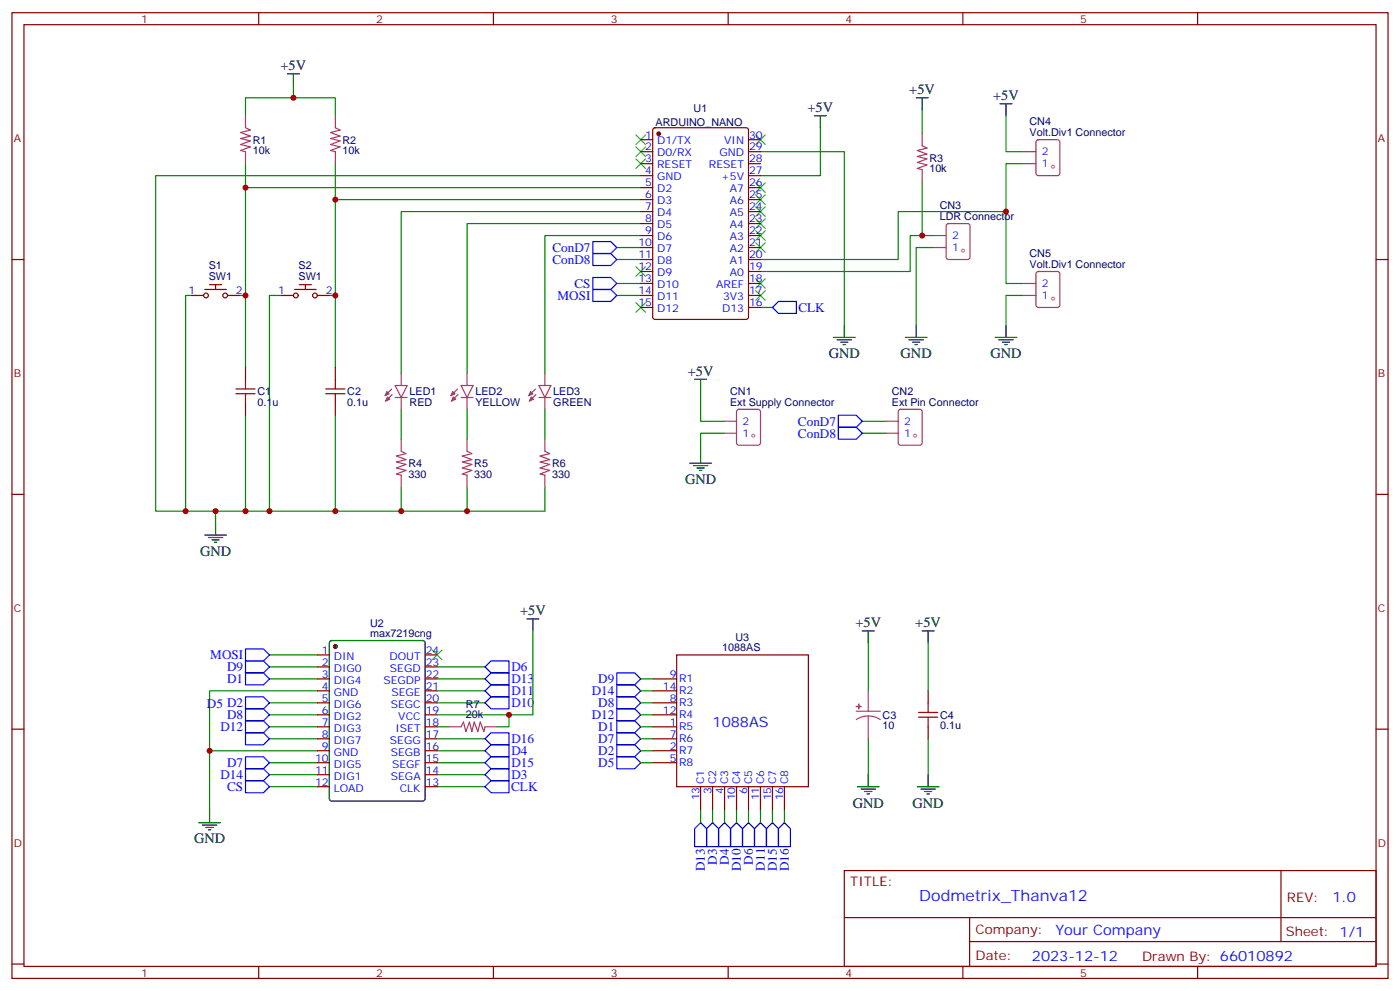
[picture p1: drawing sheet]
<svg xmlns="http://www.w3.org/2000/svg" width="412mm" height="292mm" viewBox="0 0 412 292" stroke-linecap="round" stroke-linejoin="round" font-family="sans-serif">
<g fill="none" stroke="#870000" stroke-width=".35">
<path d="M3.5 3.7h405.4v284.4h-405.4zM7.1 7.3h398.2v277.3h-398.2zM76.2 3.7v3.6M145.3 3.7v3.6M214.5 3.7v3.6M283.6 3.7v3.6M352.8 3.7v3.6M3.5 76.4h3.6M405.3 76.4h3.6M3.5 145.6h3.6M405.3 145.6h3.6M3.5 214.7h3.6"/>
<path d="M405.3 214.7h3.6M248.7 256.3h156.6v28.3h-156.6zM377.3 256.4v20.8M248.7 270.2h156.5M285.6 277.2h119.6M285.6 270.2v14.1M3.5 283.8h3.6M76.2 284.6v3.5M145.3 284.6v3.5M214.5 284.6v3.5M283.6 284.6v3.5M352.8 284.6v3.5"/>
<path d="M405.3 283.8h3.6"/>
</g>
<g fill="none" stroke="#000" stroke-width=".35">
<path d="M155.2 182.2h3.5M157 182.2v3.6M254 185.8h3.5M255.8 185.8v3.5M271.6 185.8h3.6M273.4 185.8v3.5M61.7 238.7v3.5M252.6 231.6h6.3M253.6 232.3h4.3M254.7 233h2.1M255.4 233.8h.7M255.8 228.1v3.5"/>
<path d="M270.2 231.6h6.4M271.3 232.3h4.2M272.3 233h2.2M273 233.8h.8M273.4 228.1v3.5M58.6 242.2h6.3M59.6 242.9h4.3M60.7 243.6h2.1M61.4 244.3h.7"/>
</g>
<g fill="none" stroke="#008700" stroke-width=".35">
<path d="M79.4 199.9h14.1M79.4 196.4h14.1M79.4 192.8h14.1M128.8 199.9h14.1M128.8 196.4h14.1M157 185.8v24.7h-7.1M255.8 189.3v14.1M273.4 189.3v14.1M79.4 217.5h14.1M79.4 206.9h14.1M79.4 214h14.1M79.4 210.5h14.1"/>
<path d="M93.5 203.4h-31.8v35.3M128.8 210.5h21.1v3.5h-3.5M128.8 217.5h14.1M128.8 206.9h14.1M128.8 203.4h14.1M128.8 214h3.5M255.8 217.5v10.6M273.4 217.5v10.6M61.7 221.1h31.8M79.4 231.6h14.1M79.4 228.1h14.1M79.4 224.6h14.1"/>
<path d="M128.8 231.6h14.1M128.8 228.1h14.1M128.8 224.6h14.1M128.8 221.1h14.1"/>
</g>
<g fill="none" stroke="#00f" stroke-width=".35">
<path d="M72.3 198.1h5.3l1.8 1.8-1.8 1.7h-5.3zM72.3 194.6h5.3l1.8 1.8-1.8 1.7h-5.3zM72.3 191.1h5.3l1.8 1.7-1.8 1.8h-5.3zM142.9 199.9l1.7-1.8h5.3v3.5h-5.3zM142.9 196.4l1.7-1.8h5.3v3.5h-5.3zM72.3 215.8h5.3l1.8 1.7-1.8 1.8h-5.3zM72.3 212.2h5.3l1.8 1.8-1.8 1.8h-5.3zM72.3 208.7h5.3l1.8 1.8-1.8 1.7h-5.3zM72.3 205.2h5.3l1.8 1.7-1.8 1.8h-5.3zM142.9 206.9l1.7-1.7h5.3v3.5h-5.3zM142.9 203.4l1.7-1.8h5.3v3.6h-5.3zM144.6 215.8h5.3v3.5h-5.3l-1.7-1.8z"/>
<path d="M72.3 229.9h5.3l1.8 1.7-1.8 1.8h-5.3zM72.3 226.3h5.3l1.8 1.8-1.8 1.8h-5.3zM72.3 222.8h5.3l1.8 1.8-1.8 1.7h-5.3zM142.9 231.6l1.7-1.7h5.3v3.5h-5.3zM142.9 228.1l1.7-1.8h5.3v3.6h-5.3zM142.9 221.1l1.7-1.8h5.3v3.5h-5.3zM144.6 222.8h5.3v3.5h-5.3l-1.7-1.7z"/>
</g>
<path d="M127.4 191.4l2.8 2.8M130.2 191.4l-2.8 2.8" fill="none" stroke="#3c3" stroke-width=".35"/>
<circle cx="98.8" cy="190.4" r=".53" fill="#870000" stroke="#000" stroke-width=".35"/>
<path d="M97.2 188.8l.5-.2h26.8l.7 .4v46.2l-.4 .6-27.1 .1-.6-.5-.1-46.1z" fill="none" stroke="#000" stroke-width=".35"/>
<circle cx="98.8" cy="190.4" r=".53" fill="#870000" stroke="#000" stroke-width=".35"/>
<g fill="none" stroke="#870000" stroke-width=".35">
<path d="M192.5 37.8l.5-.2h26.8l.6 .4 .1 55.3-.5 .7-27 .1-.7-.5v-55.3zM188.7 41.1h3.6M188.7 44.7h3.6M188.7 48.2h3.6M188.7 51.7h3.6M188.7 55.2h3.6M188.7 58.8h3.6M220.5 41.1h3.5M220.5 44.7h3.5M220.5 48.2h3.5M220.5 51.7h3.5M220.5 55.2h3.5"/>
<path d="M220.5 58.8h3.5M188.7 62.3h3.6M188.7 65.8h3.6M188.7 69.4h3.6M188.7 72.9h3.6M188.7 76.4h3.6M188.7 79.9h3.6M220.5 62.3h3.5M220.5 65.8h3.5M220.5 69.4h3.5M220.5 72.9h3.5M220.5 76.4h3.5"/>
<path d="M220.5 79.9h3.5M56.4 87h3.6M60.3 85.2h6.4M61.7 83.8h3.6M63.5 83.8v1.4M67 87h3.6M82.9 87h3.5M86.8 85.2h6.3M88.2 83.8h3.5M90 83.8v1.4M93.5 87h3.5M188.7 87h3.6"/>
<path d="M188.7 83.5h3.6M188.7 90.5h3.6M220.5 87h3.5M220.5 83.5h3.5M220.5 90.5h3.5M93.5 192.8h3.5M93.5 196.4h3.5M93.5 199.9h3.5M125.2 192.8h3.6M125.2 196.4h3.6M125.2 199.9h3.6M192.3 199.9h7"/>
<path d="M199.3 192.8h38.8v38.8h-38.8zM93.5 203.4h3.5M93.5 206.9h3.5M93.5 210.5h3.5M93.5 214h3.5M93.5 217.5h3.5M125.2 203.4h3.6M125.2 206.9h3.6M125.2 210.5h3.6M125.2 214h3.6M125.2 217.5h3.6M192.3 203.4h7"/>
<path d="M192.3 206.9h7M192.3 210.5h7M192.3 214h7M192.3 217.5h7M93.5 221.1h3.5M93.5 224.6h3.5M93.5 228.1h3.5M93.5 231.6h3.5M125.2 221.1h3.6M125.2 224.6h3.6M125.2 228.1h3.6M125.2 231.6h3.6"/>
<path d="M192.3 221.1h7M192.3 224.6h7M206.4 231.6v7.1M209.9 231.6v7.1M213.4 231.6v7.1M217 231.6v7.1M220.5 231.6v7.1M224 231.6v7.1M227.5 231.6v7.1M231.1 231.6v7.1"/>
<circle cx="60.7" cy="87" r=".71"/>
<circle cx="66.3" cy="87" r=".71"/>
<circle cx="87.1" cy="87" r=".71"/>
<circle cx="92.8" cy="87" r=".71"/>
</g>
<g fill="none" stroke="#008700" stroke-width=".35">
<path d="M72.3 34.1v-5.3h26.5v5.3M86.4 25.3v3.5M241.7 37.6v14.1h-17.7M271.6 32.3v7.1M296.3 34.1v10.6h5.3M72.3 55.2h116.4M72.3 48.2v38.8M98.8 58.8h89.9M98.8 48.2v38.8M188.7 51.7h-142.8v98.8h114.6v-7.1M224 44.7h24.7v51.1M271.6 53.5v15.9"/>
<path d="M301.6 48.2h-5.3v35.3h5.3M181.7 72.9h7M181.7 76.4h7M188.7 69.4h-28.2v40.5M188.7 65.8h-51.1v44.1M188.7 62.3h-70.5v47.6M275.2 69.4h-7.1v10.5h-44.1M275.2 72.9h-5.3v22.9M296.3 62.3h-31.7v14.1h-40.6M56.4 87h-1.7v63.5M70.6 87h1.7v21.2M82.9 87h-3.5v63.5"/>
<path d="M97 87h1.8v21.2M181.7 83.5h7M181.7 87h7M224 90.5h3.5M301.6 87h-5.3v8.8M206.4 115.2v8.8h7M72.3 122.3v28.2M98.8 122.3v28.2M118.2 120.5v8.8M137.6 120.5v8.8M160.5 120.5v8.8M213.4 127.6h-7v5.3"/>
<path d="M254 127.6h7.1M254 124h7.1M63.5 150.5v3.5M118.2 143.4v7.1M137.6 143.4v7.1M188.7 199.9h3.6M188.7 203.4h3.6M188.7 206.9h3.6M188.7 210.5h3.6M188.7 214h3.6M188.7 217.5h3.6M188.7 221.1h3.6"/>
<path d="M188.7 224.6h3.6M206.4 238.7v3.5M209.9 238.7v3.5M213.4 238.7v3.5M217 238.7v3.5M220.5 238.7v3.5M224 238.7v3.5M227.5 238.7v3.5M231.1 238.7v3.5"/>
</g>
<g fill="none" stroke="#00f" stroke-width=".35">
<path d="M174.6 74.6h5.3l1.8 1.8-1.8 1.8h-5.3zM174.6 71.1h5.3l1.8 1.8-1.8 1.7h-5.3zM174.6 85.2h5.3l1.8 1.8-1.8 1.8h-5.3zM174.6 81.7h5.3l1.8 1.8-1.8 1.7h-5.3zM227.5 90.5l1.8-1.7h5.3v3.5h-5.3zM246.9 125.8h5.3l1.8 1.8-1.8 1.7h-5.3zM246.9 122.3h5.3l1.8 1.7-1.8 1.8h-5.3zM181.7 198.1h5.3l1.7 1.8-1.7 1.7h-5.3zM181.7 201.6h5.3l1.7 1.8-1.7 1.8h-5.3zM181.7 205.2h5.3l1.7 1.7-1.7 1.8h-5.3zM181.7 208.7h5.3l1.7 1.8-1.7 1.7h-5.3zM181.7 212.2h5.3l1.7 1.8-1.7 1.8h-5.3z"/>
<path d="M181.7 215.8h5.3l1.7 1.7-1.7 1.8h-5.3zM181.7 219.3h5.3l1.7 1.8-1.7 1.7h-5.3zM181.7 222.8h5.3l1.7 1.8-1.7 1.7h-5.3zM206.4 242.2l1.7 1.8v5.3h-3.5v-5.3zM208.1 244l1.8-1.8 1.8 1.8v5.3h-3.6zM213.4 242.2l1.8 1.8v5.3h-3.5v-5.3zM217 242.2l1.7 1.8v5.3h-3.5v-5.3zM220.5 242.2l1.7 1.8v5.3h-3.5v-5.3zM224 242.2l1.8 1.8v5.3h-3.6v-5.3zM227.5 242.2l1.8 1.8v5.3h-3.5v-5.3zM231.1 242.2l1.7 1.8v5.3h-3.5v-5.3z"/>
</g>
<g fill="none" stroke="#000" stroke-width=".35">
<path d="M84.7 21.7h3.5M86.4 21.7v3.6M239.9 34.1h3.5M241.7 34.1v3.5M269.9 28.8h3.5M271.6 28.8v3.5M294.6 30.6h3.5M296.3 30.6v3.5M245.5 99.3h6.4M248.7 95.8v3.5M266.7 99.3h6.3M269.9 95.8v3.5"/>
<path d="M293.2 99.3h6.3M296.3 95.8v3.5M204.6 111.7h3.5M206.4 111.7v3.5M246.6 100h4.2M247.6 100.8h2.2M248.4 101.5h.7M267.8 100h4.2M268.8 100.8h2.1M269.5 101.5h.7M294.2 100h4.2M295.3 100.8h2.1"/>
<path d="M296 101.5h.7M203.2 136.4h6.3M204.3 137.1h4.2M205.3 137.8h2.1M206 138.5h.7M206.4 132.9v3.5M60.3 157.6h6.4M61.4 158.3h4.2M62.4 159h2.2M63.1 159.7h.8M63.5 154v3.6"/>
</g>
<g fill="none" stroke="#3c3" stroke-width=".35">
<path d="M187.3 39.7l2.8 2.8M190.1 39.7l-2.8 2.8M222.6 39.7l2.8 2.8M225.4 39.7l-2.8 2.8M187.3 46.8l2.8 2.8M187.3 43.3l2.8 2.8M190.1 46.8l-2.8 2.8M190.1 43.3l-2.8 2.8M222.6 57.4l2.8 2.8M222.6 53.8l2.8 2.9M225.4 53.8l-2.8 2.9M225.4 57.4l-2.8 2.8"/>
<path d="M187.3 78.5l2.8 2.9M190.1 78.5l-2.8 2.9M222.6 60.9l2.8 2.8M222.6 64.4l2.8 2.8M222.6 67.9l2.8 2.9M222.6 71.5l2.8 2.8M225.4 60.9l-2.8 2.8M225.4 64.4l-2.8 2.8M225.4 67.9l-2.8 2.9M225.4 71.5l-2.8 2.8M187.3 89.1l2.8 2.8M190.1 89.1l-2.8 2.8"/>
<path d="M222.6 82.1l2.8 2.8M222.6 85.6l2.8 2.8M225.4 82.1l-2.8 2.8M225.4 85.6l-2.8 2.8"/>
</g>
<circle cx="194" cy="39.4" r=".53" fill="#870000" stroke="#870000" stroke-width=".35"/>
<g fill="none" stroke="#ab336b" stroke-width=".35">
<path d="M72.3 34.1v3.5l1.4 .7-2.8 .7 2.8 1.1-2.8 .7 2.8 .7-2.8 1 2.8 .8-2.8 1 1.4 .4v3.5M98.8 34.1v3.5l1.4 .7-2.8 .7 2.8 1.1-2.8 .7 2.8 .7-2.8 1 2.8 .8-2.8 1 1.4 .4v3.5M271.6 39.4v3.5l1.4 .7-2.8 .7 2.8 1.1-2.8 .7 2.8 .7-2.8 1 2.8 .7-2.8 1.1 1.4 .4v3.5M301.6 48.2h3.6M301.6 44.7h3.6M305.4 41.3l.5-.2h5.6l.7 .5v9.4l-.5 .7h-5.8l-.7-.4v-9.5zM275.2 72.9h3.5M275.2 69.4h3.5M278.9 66l.5-.2h5.6l.7 .5 .1 9.4-.5 .7h-5.9l-.7-.5v-9.4zM301.6 87h3.6M301.6 83.5h3.6M305.4 80.1l.5-.2h5.6l.7 .5v9.4l-.5 .7h-5.8l-.7-.4v-9.5z"/>
<path d="M115.4 114.6l-2 1.9M115.5 116.2l-1.9 1.9M116.4 113.5h3.5l-1.7 3.5zM116.4 117h3.5M118.2 109.9v3.5M118.2 117v3.5M134.8 114.6l-2 1.9M134.9 116.2l-1.9 1.9M135.8 117h3.5M135.8 113.5h3.5l-1.7 3.5zM137.6 109.9v3.5M137.6 117v3.5"/>
<path d="M157.7 114.6l-1.9 1.9M157.9 116.2l-2 1.9M158.7 117h3.6M158.7 113.5h3.6l-1.8 3.5zM160.5 109.9v3.5M160.5 117v3.5M118.2 129.3v3.6l1.4 .7-2.8 .7 2.8 1-2.8 .7 2.8 .7-2.8 1.1 2.8 .7-2.8 1.1 1.4 .3v3.5M137.6 129.3v3.6l1.4 .7-2.8 .7 2.8 1-2.8 .7 2.8 .7-2.8 1.1 2.8 .7-2.8 1.1 1.4 .3v3.5M160.5 129.3v3.6l1.4 .7-2.8 .7 2.8 1-2.8 .7 2.8 .7-2.8 1.1 2.8 .7-2.8 1.1 1.4 .3v3.5M213.4 127.6h3.6M213.4 124h3.6M217.2 120.7l.5-.2h5.6l.7 .4v9.5l-.4 .6-5.9 .1-.7-.5v-9.4z"/>
<path d="M261.1 127.6h3.5M261.1 124h3.5M264.8 120.7l.5-.2h5.6l.7 .4v9.5l-.4 .6-5.9 .1-.7-.5v-9.4zM132.3 214h3.5l.7-1.4 .7 2.8 1.1-2.8 .7 2.8 .7-2.8 1.1 2.8 .7-2.8 1 2.8 .4-1.4h3.5M252.2 209.4h7.1M255.8 210.8l1.8 .3 1.7 .8M255.8 210.8l-1.9 .3-1.7 .8M255.8 203.4v6M255.8 210.8v6.7"/>
</g>
<g fill="#ab336b" stroke="#ab336b" stroke-width=".29">
<path d="M113.9 115.3l.8 .7-1.3 .5z"/>
<path d="M114.1 116.9l.7 .7-1.2 .5z"/>
<path d="M133.3 115.3l.8 .7-1.3 .5z"/>
<path d="M133.5 116.9l.7 .7-1.2 .5z"/>
<path d="M156.3 115.3l.7 .7-1.2 .5z"/>
<path d="M156.5 116.9l.7 .7-1.3 .5z"/>
</g>
<g fill="#8c2424" stroke="#ab336b" stroke-width=".35">
<path d="M252.2 208h1.4z"/>
<path d="M252.9 207.3l.1 1.4z"/>
</g>
<path d="M69.5 115.9h5.6M69.5 114.5h5.6M72.3 111.7v2.8M72.3 115.9v2.8M96 115.9h5.6M96 114.5h5.6M98.8 111.7v2.8M98.8 115.9v2.8M270.6 211.2h5.6M270.6 209.8h5.6M273.4 206.9v2.9M273.4 211.2v2.8" fill="none" stroke="#a10000" stroke-width=".35"/>
<path d="M72.3 108.2v3.5M72.3 118.7v3.6M98.8 108.2v3.5M98.8 118.7v3.6M273.4 203.4v3.5M273.4 214v3.5" fill="none" stroke="#870000" stroke-width=".35"/>
<g fill="#c00">
<circle cx="149.9" cy="210.5" r=".88"/>
<circle cx="61.7" cy="221.1" r=".88"/>
<circle cx="271.6" cy="69.4" r=".88"/>
<circle cx="296.3" cy="62.3" r=".88"/>
<circle cx="137.6" cy="150.5" r=".88"/>
<circle cx="118.2" cy="150.5" r=".88"/>
<circle cx="98.8" cy="58.8" r=".88"/>
<circle cx="72.3" cy="55.2" r=".88"/>
<circle cx="86.4" cy="28.8" r=".88"/>
<circle cx="72.3" cy="87" r=".88"/>
<circle cx="72.3" cy="150.5" r=".88"/>
<circle cx="98.8" cy="87" r=".88"/>
<circle cx="98.8" cy="150.5" r=".88"/>
<circle cx="79.4" cy="150.5" r=".88"/>
<circle cx="54.7" cy="150.5" r=".88"/>
<circle cx="63.5" cy="150.5" r=".88"/>
</g>
<text font-size="4.6" fill="#00f" x="270.8" y="265.4">Dodmetrix_Thanva12</text>
<g font-size="4.2">
<text x="82.6" y="20.7">+5V</text>
<text x="267.9" y="27.7">+5V</text>
<text x="292.6" y="29.4">+5V</text>
<text x="237.9" y="33">+5V</text>
<text x="244.1" y="105.4">GND</text>
<text x="265.3" y="105.5">GND</text>
<text x="291.7" y="105.5">GND</text>
<text x="202.6" y="110.6">+5V</text>
<text x="201.8" y="142.5">GND</text>
<text x="58.9" y="163.7">GND</text>
<text x="153.2" y="181.1">+5V</text>
<text x="252" y="184.7">+5V</text>
<text x="269.6" y="184.7">+5V</text>
<text x="251.2" y="237.8">GND</text>
<text x="268.8" y="237.8">GND</text>
<text x="57.1" y="248.3">GND</text>
</g>
<g font-size="4.2" fill="#00f">
<text x="209.9" y="214">1088AS</text>
<text x="392.5" y="265.6">1.0</text>
<text x="310.9" y="275.2">Your Company</text>
<text x="304" y="283">2023-12-12</text>
</g>
<g font-size="3.9" fill="#00f">
<text x="162.7" y="77.7">ConD8</text>
<text x="162.7" y="74.1">ConD7</text>
<text x="164.3" y="88.2">MOSI</text>
<text x="169.2" y="84.7">CS</text>
<text x="235.2" y="91.8">CLK</text>
<text x="235.1" y="125.3">ConD7</text>
<text x="235.1" y="128.8">ConD8</text>
<text x="62" y="194.1">MOSI</text>
<text x="66.9" y="197.6">D9</text>
<text x="150.6" y="197.6">D6</text>
<text x="66.9" y="201.1">D1</text>
<text x="150.6" y="201.2">D13</text>
<text x="176.2" y="201.1">D9</text>
<text x="60.9" y="208.3">D5 D2</text>
<text x="150.6" y="208.2">D10</text>
<text x="150.6" y="204.7">D11</text>
<text x="174.3" y="204.7">D14</text>
<text x="176.2" y="208.2">D8</text>
<text x="64.9" y="215.2">D12</text>
<text x="66.9" y="211.7">D8</text>
<text x="174.3" y="211.7">D12</text>
<text x="176.2" y="215.2">D1</text>
<text x="150.6" y="218.8">D16</text>
<text x="176.2" y="218.8">D7</text>
<text x="66.9" y="225.8">D7</text>
<text x="150.6" y="225.8">D15</text>
<text x="150.6" y="222.3">D4</text>
<text x="176.2" y="222.3">D2</text>
<text x="176.2" y="225.8">D5</text>
<text x="64.9" y="229.4">D14</text>
<text x="66.9" y="232.9">CS</text>
<text x="150.6" y="232.9">CLK</text>
<text x="150.6" y="229.4">D3</text>
<text x="207.6" y="256.5" transform="rotate(-90 207.6 256.5)">D13</text>
<text x="211.2" y="254.6" transform="rotate(-90 211.2 254.6)">D3</text>
<text x="214.7" y="254.6" transform="rotate(-90 214.7 254.6)">D4</text>
<text x="218.2" y="256.5" transform="rotate(-90 218.2 256.5)">D10</text>
<text x="221.7" y="254.6" transform="rotate(-90 221.7 254.6)">D6</text>
<text x="225.3" y="256.3" transform="rotate(-90 225.3 256.3)">D11</text>
<text x="228.8" y="256.5" transform="rotate(-90 228.8 256.5)">D15</text>
<text x="232.3" y="256.5" transform="rotate(-90 232.3 256.5)">D16</text>
</g>
<g font-size="3.9" fill="#800">
<text x="250.5" y="260.9">TITLE:</text>
<text x="379.1" y="265.6">REV:</text>
<text x="287.4" y="275.1">Company:</text>
<text x="378.7" y="275.7">Sheet: 1/1</text>
<text x="287.4" y="282.8">Date:</text>
<text x="336.4" y="282.9">Drawn By: 66010892</text>
</g>
<g font-size="3.2" fill="#800">
<text x="41.6" y="6.7">1</text>
<text x="110.8" y="6.7">2</text>
<text x="179.9" y="6.7">3</text>
<text x="249.1" y="6.7">4</text>
<text x="318.2" y="6.7">5</text>
<text x="4.1" y="41.8">A</text>
<text x="405.9" y="41.8">A</text>
<text x="4.1" y="111">B</text>
<text x="405.9" y="111">B</text>
<text x="4.1" y="180.1">C</text>
<text x="405.9" y="180.1">C</text>
<text x="4.1" y="249.3">D</text>
<text x="405.9" y="249.3">D</text>
<text x="41.6" y="287.5">1</text>
<text x="110.8" y="287.5">2</text>
<text x="179.9" y="287.5">3</text>
<text x="249.1" y="287.5">4</text>
<text x="318.2" y="287.5">5</text>
</g>
<g font-size="3.2" fill="#000080">
<text x="204.3" y="33.1">U1</text>
<text x="193.1" y="37">ARDUINO_NANO</text>
<text x="303.3" y="40.1">Volt.Div1 Connector</text>
<text x="303.3" y="36.9">CN4</text>
<text x="74.4" y="45.4">10k</text>
<text x="74.4" y="42.3">R1</text>
<text x="100.9" y="45.4">10k</text>
<text x="100.9" y="42.3">R2</text>
<text x="273.8" y="47.6">R3</text>
<text x="273.8" y="50.7">10k</text>
<text x="276.8" y="64.8">LDR Connector</text>
<text x="276.8" y="61.6">CN3</text>
<text x="303.3" y="75.7">CN5</text>
<text x="61.5" y="82.3">SW1</text>
<text x="61.5" y="79.2">S1</text>
<text x="87.9" y="82.3">SW1</text>
<text x="87.9" y="79.2">S2</text>
<text x="303.3" y="78.9">Volt.Div1 Connector</text>
<text x="75.8" y="119.5">0.1u</text>
<text x="75.8" y="116.4">C1</text>
<text x="102.3" y="119.5">0.1u</text>
<text x="102.3" y="116.4">C2</text>
<text x="120.6" y="119.5">RED</text>
<text x="120.6" y="116.4">LED1</text>
<text x="140.1" y="119.5">YELLOW</text>
<text x="140.1" y="116.4">LED2</text>
<text x="163" y="119.5">GREEN</text>
<text x="163" y="116.4">LED3</text>
<text x="215.1" y="119.5">Ext Supply Connector</text>
<text x="215.1" y="116.3">CN1</text>
<text x="262.7" y="119.5">Ext Pin Connector</text>
<text x="262.7" y="116.3">CN2</text>
<text x="120.3" y="137.5">R4</text>
<text x="139.7" y="137.5">R5</text>
<text x="162.6" y="137.5">R6</text>
<text x="120.3" y="140.7">330</text>
<text x="139.7" y="140.7">330</text>
<text x="162.6" y="140.7">330</text>
<text x="109" y="184.5">U2</text>
<text x="109" y="187.5">max7219cng</text>
<text x="212.7" y="191.8">1088AS</text>
<text x="216.6" y="188.7">U3</text>
<text x="137.2" y="208.4">R7</text>
<text x="137.2" y="211.5">20k</text>
<text x="260" y="214.8">10</text>
<text x="260" y="211.6">C3</text>
<text x="276.9" y="214.7">0.1u</text>
<text x="276.9" y="211.6">C4</text>
</g>
<g font-size="3.2" fill="#00f">
<text x="190.1" y="40.8">1</text>
<text x="220.7" y="40.8">30</text>
<text x="190.1" y="44.3">2</text>
<text x="190.1" y="47.8">3</text>
<text x="193.6" y="42.5">D1/TX</text>
<text x="193.6" y="46.1">D0/RX</text>
<text x="211.9" y="46.1">GND</text>
<text x="213.3" y="42.5">VIN</text>
<text x="220.7" y="47.8">28</text>
<text x="220.7" y="44.3">29</text>
<text x="190.1" y="51.4">4</text>
<text x="193.6" y="49.6">RESET</text>
<text x="193.6" y="53.1">GND</text>
<text x="208.8" y="49.6">RESET</text>
<text x="212.4" y="53.1">+5V</text>
<text x="220.7" y="51.4">27</text>
<text x="190.1" y="54.9">5</text>
<text x="190.1" y="58.4">6</text>
<text x="193.6" y="56.7">D2</text>
<text x="215" y="56.7">A7</text>
<text x="220.7" y="58.4">25</text>
<text x="220.7" y="54.9">26</text>
<text x="190.1" y="61.9">7</text>
<text x="190.1" y="65.5">8</text>
<text x="193.6" y="60.2">D3</text>
<text x="193.6" y="63.7">D4</text>
<text x="215" y="63.7">A5</text>
<text x="215" y="60.2">A6</text>
<text x="220.7" y="65.5">23</text>
<text x="220.7" y="61.9">24</text>
<text x="190.1" y="69">9</text>
<text x="193.6" y="67.2">D5</text>
<text x="193.6" y="70.8">D6</text>
<text x="215" y="70.8">A3</text>
<text x="215" y="67.2">A4</text>
<text x="220.7" y="69">22</text>
<text x="188.1" y="72.5">10</text>
<text x="188.1" y="76.1">11</text>
<text x="193.6" y="74.3">D7</text>
<text x="193.6" y="77.8">D8</text>
<text x="215" y="77.8">A1</text>
<text x="215" y="74.3">A2</text>
<text x="220.7" y="76.1">20</text>
<text x="220.7" y="72.5">21</text>
<text x="188.1" y="79.6">12</text>
<text x="188.1" y="83.1">13</text>
<text x="193.6" y="81.4">D9</text>
<text x="215" y="81.4">A0</text>
<text x="220.7" y="83.1">18</text>
<text x="220.7" y="79.6">19</text>
<text x="55.5" y="86.6">1</text>
<text x="69.5" y="86.6">2</text>
<text x="81.9" y="86.6">1</text>
<text x="96" y="86.6">2</text>
<text x="188.1" y="86.6">14</text>
<text x="193.6" y="84.9">D10</text>
<text x="193.6" y="88.4">D11</text>
<text x="211" y="84.9">AREF</text>
<text x="213" y="88.4">3V3</text>
<text x="220.7" y="86.6">17</text>
<text x="188.1" y="90.2">15</text>
<text x="193.6" y="91.9">D12</text>
<text x="212.7" y="91.9">D13</text>
<text x="220.7" y="90.2">16</text>
<text x="94.8" y="192.5">1</text>
<text x="94.8" y="196">2</text>
<text x="98.3" y="194.2">DIN</text>
<text x="98.3" y="197.8">DIG0</text>
<text x="114.7" y="194.2">DOUT</text>
<text x="114.9" y="197.8">SEGD</text>
<text x="125.4" y="196">23</text>
<text x="125.4" y="192.5">24</text>
<text x="94.8" y="199.5">3</text>
<text x="94.8" y="203.1">4</text>
<text x="98.3" y="201.3">DIG4</text>
<text x="112.9" y="201.3">SEGDP</text>
<text x="125.4" y="203.1">21</text>
<text x="125.4" y="199.5">22</text>
<text x="195.3" y="203.1">14</text>
<text x="197.3" y="199.5">9</text>
<text x="200" y="200.9">R1</text>
<text x="94.8" y="206.6">5</text>
<text x="98.3" y="204.8">GND</text>
<text x="98.3" y="208.4">DIG6</text>
<text x="115.1" y="208.4">SEGC</text>
<text x="115.3" y="204.8">SEGE</text>
<text x="125.4" y="206.6">20</text>
<text x="197.3" y="206.6">8</text>
<text x="200" y="208">R3</text>
<text x="200" y="204.5">R2</text>
<text x="94.8" y="210.1">6</text>
<text x="94.8" y="213.6">7</text>
<text x="98.3" y="211.9">DIG2</text>
<text x="98.3" y="215.4">DIG3</text>
<text x="116.5" y="215.4">ISET</text>
<text x="117.3" y="211.9">VCC</text>
<text x="125.4" y="213.6">18</text>
<text x="125.4" y="210.1">19</text>
<text x="195.3" y="210.1">12</text>
<text x="197.3" y="213.6">1</text>
<text x="200" y="215.1">R5</text>
<text x="200" y="211.5">R4</text>
<text x="94.8" y="217.2">8</text>
<text x="94.8" y="220.7">9</text>
<text x="98.3" y="218.9">DIG7</text>
<text x="114.8" y="218.9">SEGG</text>
<text x="125.4" y="220.7">16</text>
<text x="125.4" y="217.2">17</text>
<text x="197.3" y="220.7">2</text>
<text x="197.3" y="217.2">7</text>
<text x="200" y="218.6">R6</text>
<text x="92.8" y="224.2">10</text>
<text x="92.8" y="227.8">11</text>
<text x="98.3" y="222.5">GND</text>
<text x="98.3" y="226">DIG5</text>
<text x="115.1" y="222.5">SEGB</text>
<text x="115.5" y="226">SEGF</text>
<text x="125.4" y="227.8">14</text>
<text x="125.4" y="224.2">15</text>
<text x="197.3" y="224.2">5</text>
<text x="200" y="222.1">R7</text>
<text x="200" y="225.6">R8</text>
<text x="92.8" y="231.3">12</text>
<text x="98.3" y="229.5">DIG1</text>
<text x="98.3" y="233">LOAD</text>
<text x="115.1" y="229.5">SEGA</text>
<text x="117.8" y="233">CLK</text>
<text x="125.4" y="231.3">13</text>
<text x="207.4" y="230.9" transform="rotate(-90 207.4 230.9)">C1</text>
<text x="209.5" y="233.7" transform="rotate(-90 209.5 233.7)">3</text>
<text x="211" y="230.9" transform="rotate(-90 211 230.9)">C2</text>
<text x="213.1" y="233.7" transform="rotate(-90 213.1 233.7)">4</text>
<text x="214.5" y="230.9" transform="rotate(-90 214.5 230.9)">C3</text>
<text x="218" y="230.9" transform="rotate(-90 218 230.9)">C4</text>
<text x="220.1" y="233.7" transform="rotate(-90 220.1 233.7)">6</text>
<text x="221.5" y="230.9" transform="rotate(-90 221.5 230.9)">C5</text>
<text x="225.1" y="230.9" transform="rotate(-90 225.1 230.9)">C6</text>
<text x="228.6" y="230.9" transform="rotate(-90 228.6 230.9)">C7</text>
<text x="232.1" y="230.9" transform="rotate(-90 232.1 230.9)">C8</text>
<text x="206" y="235.7" transform="rotate(-90 206 235.7)">13</text>
<text x="216.6" y="235.7" transform="rotate(-90 216.6 235.7)">10</text>
<text x="223.7" y="235.7" transform="rotate(-90 223.7 235.7)">11</text>
<text x="227.2" y="235.7" transform="rotate(-90 227.2 235.7)">15</text>
<text x="230.7" y="235.7" transform="rotate(-90 230.7 235.7)">16</text>
</g>
<g font-size="3.2" fill="#03c">
<text x="306.9" y="45.7">2</text>
<text x="306.9" y="49.2">1</text>
<text x="280.5" y="70.4">2</text>
<text x="280.5" y="73.9">1</text>
<text x="306.9" y="88.1">1</text>
<text x="306.9" y="84.5">2</text>
<text x="218.7" y="125.1">2</text>
<text x="266.3" y="125.1">2</text>
<text x="218.7" y="128.6">1</text>
<text x="266.3" y="128.6">1</text>
</g>
</svg>
